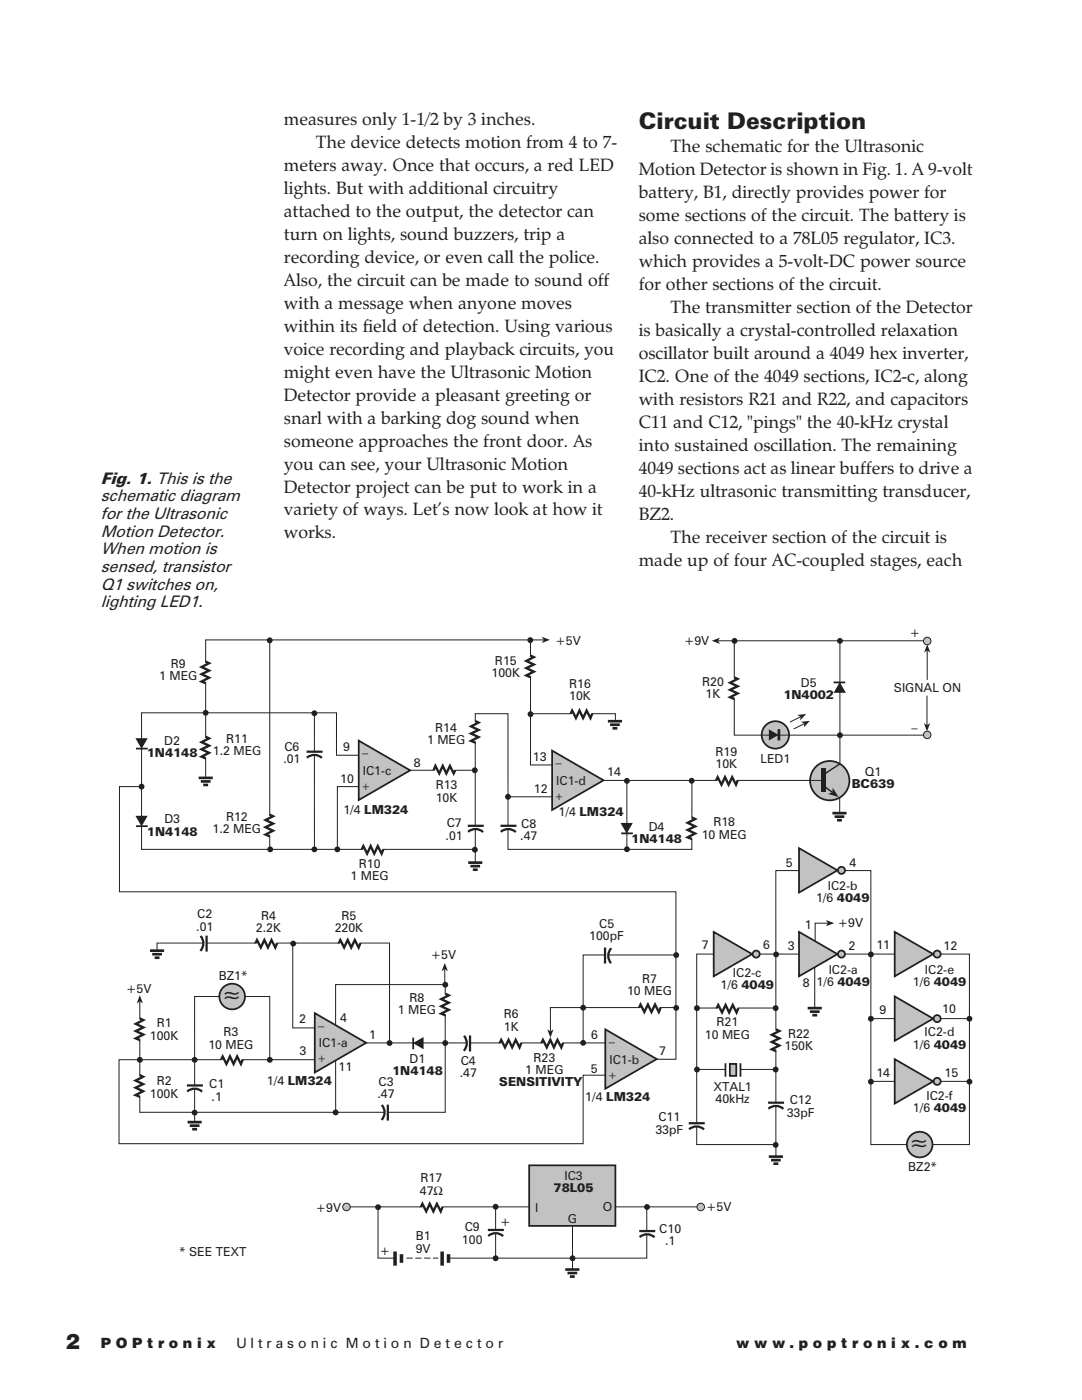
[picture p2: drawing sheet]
<svg xmlns="http://www.w3.org/2000/svg" width="216mm" height="279mm" viewBox="0 0 216 279" stroke-linecap="round" stroke-linejoin="round" font-family="sans-serif">
<path d="M41.2 188.2h36.5v19.9M129.1 246.2v4.9h-39.5" fill="none" stroke="#231f20" stroke-width=".2"/>
<g fill="#c1c2c4" stroke="#231f20" stroke-width=".35">
<circle cx="154.7" cy="146.7" r="2.73"/>
<circle cx="165.6" cy="155.8" r="3.9"/>
</g>
<path d="M105.9 127.8v24.9h4.2M105.9 142.4h16.9v1.4" fill="none" stroke="#231f20" stroke-width=".2"/>
<g fill="#231f20">
<circle cx="105.9" cy="142.5" r=".58"/>
<circle cx="105.8" cy="127.7" r=".58"/>
</g>
<path d="M71.8 157h-4.5v12.5M72.2 150.7h-5.1v-8.4h-38.9v27.2h66.7M81.1 153.7h13.7M101.4 159h8.9M119.4 155.8h44.8M125.1 155.8v13.7" fill="none" stroke="#231f20" stroke-width=".2"/>
<path d="M121.3 143.9h2.8M121.7 144.6h2M122.2 145.3h1M93.4 172.2h2.8M93.9 172.9h1.9M94.3 173.6h1" fill="none" stroke="#231f20" stroke-width=".53"/>
<g fill="#231f20">
<circle cx="94.7" cy="153.7" r=".58"/>
<circle cx="101.4" cy="159" r=".58"/>
<circle cx="125.1" cy="155.8" r=".58"/>
<circle cx="67.3" cy="169.5" r=".58"/>
<circle cx="62.7" cy="169.5" r=".58"/>
<circle cx="53.9" cy="169.5" r=".58"/>
<circle cx="62.7" cy="142.3" r=".58"/>
</g>
<path d="M53.8 127.8v41.9M108.5 127.7h-67.5v27.3" fill="none" stroke="#231f20" stroke-width=".2"/>
<path d="M108.1 127.1l1.6 .6-1.6 .6 .4-.6z" fill-rule="evenodd" fill="#231f20"/>
<g fill="#231f20">
<path d="M27 147.3h2.5l-1.3 2.1z"/>
<circle cx="53.8" cy="127.8" r=".58"/>
<circle cx="41" cy="142.3" r=".58"/>
</g>
<path d="M27.1 149.4h2.4" fill="none" stroke="#231f20" stroke-width=".35"/>
<circle cx="28.2" cy="157" r=".58" fill="#231f20"/>
<path d="M28.2 157h-4.4v21h111.1v33.4h-4.5" fill="none" stroke="#231f20" stroke-width=".2"/>
<path d="M27 162.8h2.5l-1.3 2.1z" fill="#231f20"/>
<path d="M27.1 164.9h2.4" fill="none" stroke="#231f20" stroke-width=".35"/>
<path d="M39.6 155.2h2.9M40.1 155.9h1.9M40.6 156.7h.9" fill="none" stroke="#231f20" stroke-width=".53"/>
<g fill="#231f20">
<path d="M123.8 164.2h2.5l-1.3 2.2z"/>
<circle cx="94.8" cy="169.6" r=".58"/>
<circle cx="125.1" cy="169.5" r=".58"/>
<circle cx="138" cy="155.8" r=".58"/>
</g>
<path d="M123.9 166.3h2.4" fill="none" stroke="#231f20" stroke-width=".35"/>
<path d="M167.6 136.1l1.2 2.2h-2.5z" fill="#231f20"/>
<path d="M166.3 136.2h2.4" fill="none" stroke="#231f20" stroke-width=".35"/>
<path d="M167.6 127.9v24.6M185 129.8v5.9" fill="none" stroke="#231f20" stroke-width=".2"/>
<path d="M185 128.6l.6 1.6-.6-.4-.6 .4z" fill-rule="evenodd" fill="#231f20"/>
<path d="M185 138.8v5.9" fill="none" stroke="#231f20" stroke-width=".2"/>
<path d="M184.4 144.3l.6 .4 .6-.4-.6 1.7z" fill-rule="evenodd" fill="#231f20"/>
<path d="M185 127.9h-38.5v18.8h38.4" fill="none" stroke="#231f20" stroke-width=".2"/>
<g fill="#231f20">
<circle cx="146.6" cy="127.9" r=".58"/>
<circle cx="167.6" cy="127.9" r=".58"/>
<circle cx="167.6" cy="146.7" r=".58"/>
</g>
<g fill="#c1c2c4" stroke="#231f20" stroke-width=".2">
<circle cx="185" cy="146.7" r=".75"/>
<circle cx="185" cy="127.9" r=".75"/>
</g>
<path d="M143.3 127.9h3.2" fill="none" stroke="#231f20" stroke-width=".2"/>
<path d="M142 127.9l1.7-.6-.4 .6 .4 .6z" fill-rule="evenodd" fill="#231f20"/>
<path d="M166.1 162.3h2.8M166.5 163h2M167 163.7h1M29.9 189.7h2.9M30.4 190.4h1.9M30.9 191.1h.9" fill="none" stroke="#231f20" stroke-width=".53"/>
<path d="M167.6 159.1v3.1" fill="none" stroke="#231f20" stroke-width=".2"/>
<circle cx="58.5" cy="188.3" r=".58" fill="#231f20"/>
<path d="M161.2 201.2h2.8M161.6 201.9h1.9M162.1 202.6h1M37.4 223.9h2.9M37.9 224.7h1.9M38.4 225.4h.9M153.4 230.8h2.8M153.8 231.5h2M154.3 232.2h1M112.8 253.4h2.8M113.2 254.1h2M113.7 254.8h1" fill="none" stroke="#231f20" stroke-width=".53"/>
<path d="M58.4 188.2v16.9h4.8M63.3 211.5h-39.5v16.7h92.6v-13.6h5.1M134.8 201.1h-25v4.7" fill="none" stroke="#231f20" stroke-width=".2"/>
<path d="M109.2 205.4l.6 .4 .6-.4-.6 1.7z" fill-rule="evenodd" fill="#231f20"/>
<path d="M162.6 192.4v8.8M165.2 184.2h-2.5v4.2M138.9 201.2h15.9M138.9 213.4h5.8M147.7 213.4h7" fill="none" stroke="#231f20" stroke-width=".2"/>
<path d="M164.8 183.6l1.6 .6-1.6 .7 .4-.7z" fill-rule="evenodd" fill="#231f20"/>
<path d="M173.7 215.8h19.7M173.8 203.3h19.5M69 240.9h70.7M75.4 240.9v10.2h3.2M114.2 244.2v9.1" fill="none" stroke="#231f20" stroke-width=".2"/>
<path d="M81.1 251.1h6.3" fill="none" stroke="#231f20" stroke-width=".2" stroke-dasharray="1.3 .5" stroke-linecap="butt"/>
<path d="M105.6 232.6h17.2v12.1h-17.2z" fill="#c1c2c4" stroke="#231f20" stroke-width=".35"/>
<path d="M88.7 193.4v3" fill="none" stroke="#231f20" stroke-width=".2"/>
<path d="M88.7 192.2l.7 1.6-.7-.4-.6 .4z" fill-rule="evenodd" fill="#231f20"/>
<path d="M144.8 212.2v2.7M147.8 212.2v2.7" fill="none" stroke="#231f20" stroke-width=".35"/>
<g fill="#c1c2c4" stroke="#231f20" stroke-width=".35">
<path d="M145.6 212.3h1.3v2.4h-1.3z"/>
<path d="M71.6 147.8l10.2 5.9-10.2 6z"/>
<path d="M110.2 149.8l10.2 5.9-10.2 6z"/>
<path d="M178.5 198.9l7.7 4.4-7.7 4.4z"/>
<path d="M178.5 211.4l7.7 4.4-7.7 4.4z"/>
<circle cx="187" cy="203.3" r=".71"/>
<circle cx="187" cy="215.8" r=".71"/>
</g>
<circle cx="139.8" cy="240.9" r=".75" fill="#c1c2c4" stroke="#231f20" stroke-width=".2"/>
<g fill="#231f20">
<circle cx="129.1" cy="240.9" r=".58"/>
<circle cx="114.2" cy="251.1" r=".58"/>
<circle cx="98.9" cy="251.1" r=".58"/>
<circle cx="98.9" cy="240.8" r=".58"/>
<circle cx="75.4" cy="240.9" r=".58"/>
</g>
<circle cx="69.1" cy="240.9" r=".75" fill="#c1c2c4" stroke="#231f20" stroke-width=".2"/>
<path d="M78.8 249.8v2.8M80.1 250.3v1.7M88.2 249.8v2.8M89.5 250.3v1.7" fill="none" stroke="#231f20" stroke-width=".71" stroke-linecap="butt"/>
<g fill="#231f20">
<path d="M82.4 208.2l2.1-1.2v2.4z"/>
<circle cx="116.4" cy="208.1" r=".58"/>
<circle cx="116.4" cy="201.1" r=".58"/>
<circle cx="77.7" cy="208.2" r=".58"/>
<circle cx="88.8" cy="208.2" r=".58"/>
<circle cx="88.8" cy="196.5" r=".58"/>
<circle cx="67" cy="222" r=".58"/>
<circle cx="53.8" cy="211.5" r=".58"/>
<circle cx="38.8" cy="211.5" r=".58"/>
<circle cx="38.8" cy="222.1" r=".58"/>
<circle cx="27.9" cy="211.5" r=".58"/>
</g>
<path d="M82.5 207.1v2.3" fill="none" stroke="#231f20" stroke-width=".35"/>
<g fill="#231f20">
<path d="M163.8 153.4h.9v4.7h-.9z"/>
<circle cx="134.9" cy="190.6" r=".58"/>
<circle cx="134.9" cy="201.1" r=".58"/>
<circle cx="139.1" cy="201.2" r=".58"/>
<circle cx="139.1" cy="213.5" r=".58"/>
<circle cx="154.8" cy="201.2" r=".58"/>
<circle cx="154.8" cy="213.5" r=".58"/>
<circle cx="154.9" cy="190.5" r=".58"/>
<circle cx="173.8" cy="190.5" r=".58"/>
<circle cx="173.8" cy="203.3" r=".58"/>
<circle cx="173.8" cy="215.9" r=".58"/>
<circle cx="154.8" cy="228.5" r=".58"/>
<circle cx="193.4" cy="203.3" r=".58"/>
<circle cx="193.4" cy="215.9" r=".58"/>
</g>
<path d="M164.6 157l1.5 1.1M167.6 152.4l-3.1 2.1" fill="none" stroke="#231f20" stroke-width=".28"/>
<path d="M166.1 157.2l1.2 1.9-2.1-.7 .9-.3z" fill-rule="evenodd" fill="#231f20"/>
<path d="M159.7 143.1l-2.1 1" fill="none" stroke="#231f20" stroke-width=".2"/>
<path d="M159.1 142.7l1.7-.2-1.1 1.3v-.7z" fill-rule="evenodd" fill="#231f20"/>
<path d="M160.5 144.4l-2.1 1.1" fill="none" stroke="#231f20" stroke-width=".2"/>
<path d="M159.8 144.1l1.8-.2-1.2 1.3 .1-.8z" fill-rule="evenodd" fill="#231f20"/>
<path d="M153.4 145.6l1.9 1.1-1.9 1.1z" fill="#231f20"/>
<path d="M155.4 145.5v2.3" fill="none" stroke="#231f20" stroke-width=".53"/>
<path d="M61.2 150h3.2M61.2 151.2a2.23 2.23 0 0 1 3 .1M93.3 164.8h3.2M93.4 166a2.23 2.23 0 0 1 3 0M99.9 164.8h3.2M99.9 166a2.23 2.23 0 0 1 3 0M120.7 189.1v3.2M122 189.2a2.23 2.23 0 0 0-.1 3M92.6 206.7a2.23 2.23 0 0 1-.1 3M93.8 206.7v3.1M76.2 220.5a2.23 2.23 0 0 1-.1 3M77.4 220.5v3.1" fill="none" stroke="#231f20" stroke-width=".45"/>
<path d="M62.7 142.2v7.7M62.7 150.7v18.8M138.1 155.8v13.7h-36.7v-4.1M94.8 164.7v-22.3h6.6v22.3M94.8 165.5v6.5M27.9 199.8v22.2h48.8M120.7 190.6h-4.3v17.5M121.4 190.6h13.5M72.1 208.1h21.1M93.8 208.1h27.6" fill="none" stroke="#231f20" stroke-width=".2"/>
<path d="M27.9 198.6l.6 1.7-.6-.5-.6 .5z" fill-rule="evenodd" fill="#231f20"/>
<path d="M38.8 217.3v6.7M53.8 211.6v-12.7h-15v17.7M67 222v-25.5h21.8v25.5h-11.4" fill="none" stroke="#231f20" stroke-width=".2"/>
<path d="M37.3 216.6h3.2M37.3 217.8a2.23 2.23 0 0 1 3 .1" fill="none" stroke="#231f20" stroke-width=".45"/>
<g fill="#c1c2c4" stroke="#231f20" stroke-width=".35">
<path d="M62.8 202.2l10.3 5.9-10.3 5.9z"/>
<path d="M120.8 205.4l10.2 6-10.2 5.9z"/>
<circle cx="46.3" cy="198.9" r="2.56"/>
</g>
<path d="M137.4 224.2h3.2M137.5 225.4a2.23 2.23 0 0 1 3 0M153.3 220.1h3.2M153.3 221.3a2.23 2.23 0 0 1 3 0" fill="none" stroke="#231f20" stroke-width=".45"/>
<path d="M139 224.9v3.5h15.7M154.8 220.8v10.1M154.8 220v-46.3h19v54.7h19.6v-38h-54.4v33.7" fill="none" stroke="#231f20" stroke-width=".2"/>
<g fill="#c1c2c4" stroke="#231f20" stroke-width=".35">
<path d="M159.4 186l7.7 4.4-7.7 4.4z"/>
<path d="M178.5 186l7.7 4.4-7.7 4.4z"/>
<path d="M142.4 186l7.7 4.4-7.7 4.4z"/>
<path d="M159.4 169.3l7.7 4.4-7.7 4.4z"/>
<circle cx="183.5" cy="228.4" r="2.56"/>
<circle cx="167.9" cy="190.4" r=".71"/>
<circle cx="187" cy="190.4" r=".71"/>
<circle cx="150.9" cy="190.4" r=".71"/>
<circle cx="167.9" cy="173.7" r=".71"/>
</g>
<path d="M40 186.8a2.23 2.23 0 0 1 0 3M41.2 186.7v3.2M97.4 245.5h3.1M97.4 246.7a2.23 2.23 0 0 1 3 0M127.6 245.7h3.1M127.6 246.9a2.23 2.23 0 0 1 3 0" fill="none" stroke="#231f20" stroke-width=".45"/>
<path d="M40.6 188.2h-9.3v1.4M98.9 240.9v4.5M98.9 246.1v5M129.1 240.9v4.8" fill="none" stroke="#231f20" stroke-width=".2"/>
<path d="M40.5 132.1l1 .4v3.8l-1-.4z" fill="#fff"/>
<path d="M39.7 133.1l1.5-.7-.1-.1v-.5l1.2 .6-1.5 .7 1.5 .7-1.5 .7 1.5 .7-1.5 .8 .3 .1v.5l-1.5-.6 1.6-.7-1.5-.8 1.5-.7z" fill="#231f20"/>
<path d="M40.5 147.1l1 .4v3.8l-1-.4z" fill="#fff"/>
<path d="M39.7 148.1l1.5-.7-.1-.1v-.5l1.2 .5-1.5 .8 1.5 .7-1.5 .7 1.5 .7-1.5 .8 .3 .1v.5l-1.5-.6 1.6-.7-1.5-.8 1.5-.7z" fill="#231f20"/>
<path d="M53.3 162.6l1 .4v3.9l-1-.5z" fill="#fff"/>
<path d="M52.4 163.7l1.6-.8-.2-.1v-.5l1.2 .6-1.5 .8 1.5 .7-1.5 .7 1.5 .7-1.4 .7 .3 .2v.5l-1.5-.6 1.5-.8-1.5-.7 1.5-.7z" fill="#231f20"/>
<path d="M72.6 169.1h3.9l-.5 1h-3.8z" fill="#fff"/>
<path d="M72.5 168.3l.7 1.5 .8-1.5 .7 1.5 .7-1.5 .7 1.5 .2-.3h.4l-.5 1.4-.8-1.5-.7 1.5-.7-1.5-.7 1.5-.8-1.5-.1 .1h-.5z" fill="#231f20"/>
<path d="M87 153.2h3.8l-.4 .9h-3.8z" fill="#fff"/>
<path d="M86.9 152.3l.7 1.5 .7-1.5 .8 1.5 .7-1.5 .7 1.5 .1-.1h.5l-.6 1.2-.7-1.5-.7 1.5-.8-1.5-.6 1.5-.8-1.5-.1 .3h-.5z" fill="#231f20"/>
<path d="M94.3 143.9l1 .5v3.8l-1-.5z" fill="#fff"/>
<path d="M93.5 145l1.5-.8-.2-.1v-.5l1.2 .6-1.5 .8 1.5 .7-1.5 .7 1.5 .7-1.4 .7 .3 .2v.5l-1.5-.6 1.6-.8-1.6-.7 1.5-.7z" fill="#231f20"/>
<path d="M105.3 130.9l1 .4v3.8l-1-.4z" fill="#fff"/>
<path d="M104.5 131.9l1.5-.7-.1-.1v-.5l1.2 .5-1.5 .8 1.5 .7-1.5 .7 1.5 .7-1.5 .8 .3 .1v.5l-1.5-.6 1.6-.7-1.5-.8 1.5-.7z" fill="#231f20"/>
<path d="M114.3 142h3.8l-.4 1h-3.8z" fill="#fff"/>
<path d="M114.2 141.3l.7 1.5 .7-1.6 .7 1.6 .7-1.5 .8 1.4 .1-.3h.5l-.6 1.5-.7-1.6-.8 1.6-.7-1.5-.7 1.4-.7-1.5-.1 .2h-.5z" fill="#231f20"/>
<path d="M137.5 163.2l1 .4v3.8l-1-.4z" fill="#fff"/>
<path d="M136.7 164.2l1.5-.7-.2-.1v-.5l1.2 .5-1.5 .8 1.6 .7-1.5 .7 1.4 .7-1.4 .8 .3 .1v.5l-1.5-.6 1.6-.7-1.5-.8 1.5-.7z" fill="#231f20"/>
<path d="M143.4 155.3h3.8l-.5 1h-3.8z" fill="#fff"/>
<path d="M143.2 154.6l.8 1.5 .7-1.6 .7 1.6 .7-1.5 .7 1.4 .2-.3h.5l-.6 1.5-.8-1.6-.7 1.5-.7-1.4-.7 1.4-.8-1.5-.1 .2h-.5z" fill="#231f20"/>
<path d="M146 135.2l1 .4v3.9l-1-.5z" fill="#fff"/>
<path d="M145.1 136.3l1.6-.8-.2-.1v-.5l1.2 .6-1.5 .7 1.5 .8-1.5 .7 1.5 .7-1.5 .7 .3 .2v.5l-1.4-.6 1.5-.8-1.5-.7 1.5-.7z" fill="#231f20"/>
<path d="M154.3 205.5l1 .4v3.8l-1-.4z" fill="#fff"/>
<path d="M153.5 206.5l1.5-.7-.2-.1v-.5l1.2 .6-1.5 .7 1.6 .7-1.5 .7 1.4 .7-1.4 .8 .3 .1v.5l-1.5-.6 1.6-.7-1.5-.8 1.5-.7z" fill="#231f20"/>
<path d="M143.5 200.8h3.8l-.5 1h-3.8z" fill="#fff"/>
<path d="M143.3 200l.8 1.5 .7-1.5 .7 1.5 .7-1.5 .7 1.5 .2-.3h.5l-.6 1.4-.8-1.5-.7 1.5-.7-1.5-.7 1.5-.8-1.5v.1h-.6z" fill="#231f20"/>
<path d="M128 200.7h3.8l-.5 1h-3.8z" fill="#fff"/>
<path d="M127.8 199.9l.8 1.5 .7-1.5 .7 1.5 .7-1.5 .7 1.5 .2-.3h.5l-.6 1.5-.8-1.6-.7 1.5-.7-1.5-.7 1.5-.8-1.5v.1h-.6z" fill="#231f20"/>
<path d="M100.2 207.7h3.8l-.5 1h-3.8z" fill="#fff"/>
<path d="M100 207l.8 1.5 .7-1.5 .7 1.5 .7-1.5 .7 1.5 .2-.3h.5l-.6 1.4-.8-1.5-.7 1.5-.7-1.5-.7 1.5-.8-1.5-.1 .1h-.5z" fill="#231f20"/>
<path d="M108.5 207.7h3.8l-.4 1h-3.8z" fill="#fff"/>
<path d="M108.3 207l.8 1.5 .7-1.5 .7 1.5 .7-1.5 .8 1.5 .1-.3h.5l-.6 1.4-.8-1.5-.7 1.5-.7-1.5-.7 1.5-.8-1.5v.1h-.5z" fill="#231f20"/>
<path d="M88.3 198.4l1 .4v3.8l-1-.4z" fill="#fff"/>
<path d="M87.5 199.4l1.5-.8h-.1v-.5l1.2 .5-1.5 .8 1.5 .7-1.5 .7 1.5 .7-1.5 .8 .3 .1v.5l-1.4-.6 1.5-.8-1.5-.7 1.5-.7z" fill="#231f20"/>
<path d="M84.4 240.5h3.9l-.5 1h-3.8z" fill="#fff"/>
<path d="M84.3 239.7l.7 1.5 .8-1.5 .7 1.5 .7-1.5 .7 1.5 .2-.3h.4l-.5 1.4-.8-1.5-.7 1.5-.7-1.5-.7 1.5-.8-1.5-.1 .1h-.5z" fill="#231f20"/>
<path d="M27.4 214.6l.9 .4v3.9l-.9-.5z" fill="#fff"/>
<path d="M26.5 215.7l1.5-.8-.1-.1v-.5l1.2 .6-1.5 .7 1.5 .8-1.5 .7 1.5 .7-1.5 .7 .3 .2v.4l-1.4-.5 1.5-.8-1.5-.7 1.5-.7z" fill="#231f20"/>
<path d="M27.4 203.3l1 .4v3.9l-1-.5z" fill="#fff"/>
<path d="M26.6 204.3l1.5-.7-.2-.1v-.5l1.2 .6-1.5 .7 1.6 .7-1.6 .8 1.5 .7-1.4 .7 .3 .1v.5l-1.5-.5 1.6-.8-1.5-.7 1.4-.8z" fill="#231f20"/>
<path d="M44.6 211.1h3.8l-.5 .9h-3.8z" fill="#fff"/>
<path d="M44.4 210.3l.8 1.5 .7-1.5 .7 1.5 .7-1.5 .7 1.5 .2-.3h.5l-.6 1.4-.8-1.5-.7 1.5-.7-1.5-.7 1.5-.8-1.5v.1h-.5z" fill="#231f20"/>
<path d="M51.4 187.8h3.9l-.5 1h-3.8z" fill="#fff"/>
<path d="M51.3 187.1l.7 1.5 .7-1.6 .8 1.6 .7-1.5 .7 1.4 .2-.3h.4l-.5 1.5-.8-1.6-.7 1.5-.8-1.4-.7 1.4-.7-1.5-.1 .2h-.5z" fill="#231f20"/>
<path d="M68.1 187.8h3.8l-.5 1h-3.8z" fill="#fff"/>
<path d="M67.9 187.1l.8 1.5 .7-1.6 .7 1.6 .7-1.5 .7 1.4 .2-.3h.5l-.6 1.5-.8-1.6-.7 1.5-.7-1.4-.7 1.4-.8-1.5-.1 .2h-.5z" fill="#231f20"/>
<g font-size="5.6" fill="#231f20">
<text x="44.7" y="200.2">≈</text>
<text x="181.9" y="229.7">≈</text>
</g>
<text font-size="4.6" fill="#231f20" x="127.5" y="25.8">Circuit Description</text>
<text font-size="4.2" fill="#231f20" x="13.1" y="269.2">2</text>
<g font-size="3.5" fill="#231f20">
<text x="56.7" y="24.9">measures only 1-1/2 by 3 inches.</text>
<text x="63" y="29.5">The device detects motion from 4 to 7-</text>
<text x="56.7" y="34.1">meters away. Once that occurs, a red LED</text>
<text x="127.5" y="34.9">Motion Detector is shown in Fig. 1. A 9-volt</text>
<text x="133.8" y="30.3">The schematic for the Ultrasonic</text>
<text x="56.7" y="38.7">lights. But with additional circuitry</text>
<text x="127.5" y="39.5">battery, B1, directly provides power for</text>
<text x="56.7" y="43.3">attached to the output, the detector can</text>
<text x="56.7" y="47.8">turn on lights, sound buzzers, trip a</text>
<text x="127.5" y="44.1">some sections of the circuit. The battery is</text>
<text x="56.7" y="52.4">recording device, or even call the police.</text>
<text x="127.5" y="48.7">also connected to a 78L05 regulator, IC3.</text>
<text x="127.5" y="53.3">which provides a 5-volt-DC power source</text>
<text x="56.7" y="57">Also, the circuit can be made to sound off</text>
<text x="127.5" y="57.9">for other sections of the circuit.</text>
<text x="56.7" y="61.6">with a message when anyone moves</text>
<text x="133.8" y="62.4">The transmitter section of the Detector</text>
<text x="56.7" y="66.2">within its field of detection. Using various</text>
<text x="56.7" y="70.8">voice recording and playback circuits, you</text>
<text x="127.5" y="67">is basically a crystal-controlled relaxation</text>
<text x="127.5" y="71.6">oscillator built around a 4049 hex inverter,</text>
<text x="56.7" y="75.4">might even have the Ultrasonic Motion</text>
<text x="127.5" y="76.2">IC2. One of the 4049 sections, IC2-c, along</text>
<text x="56.7" y="79.9">Detector provide a pleasant greeting or</text>
<text x="127.5" y="80.8">with resistors R21 and R22, and capacitors</text>
<text x="56.7" y="84.5">snarl with a barking dog sound when</text>
<text x="56.7" y="89.1">someone approaches the front door. As</text>
<text x="127.5" y="85.4">C11 and C12, &quot;pings&quot; the 40-kHz crystal</text>
<text x="127.5" y="90">into sustained oscillation. The remaining</text>
<text x="56.7" y="93.7">you can see, your Ultrasonic Motion</text>
<text x="127.5" y="94.5">4049 sections act as linear buffers to drive a</text>
<text x="56.7" y="98.3">Detector project can be put to work in a</text>
<text x="127.5" y="99.1">40-kHz ultrasonic transmitting transducer,</text>
<text x="56.7" y="102.9">variety of ways. Let's now look at how it</text>
<text x="56.7" y="107.5">works.</text>
<text x="127.5" y="103.7">BZ2.</text>
<text x="127.5" y="112.9">made up of four AC-coupled stages, each</text>
<text x="133.8" y="108.3">The receiver section of the circuit is</text>
</g>
<g font-size="3.2" fill="#231f20">
<text x="20.1" y="96.5">Fig. 1. This is the</text>
<text x="20.1" y="100.1">schematic diagram</text>
<text x="20.1" y="103.6">for the Ultrasonic</text>
<text x="20.1" y="107.1">Motion Detector.</text>
<text x="20.1" y="110.6">When motion is</text>
<text x="20.1" y="114.2">sensed, transistor</text>
<text x="20.1" y="117.7">Q1 switches on,</text>
<text x="20.1" y="121.2">lighting LED1.</text>
</g>
<g font-size="2.8" fill="#231f20">
<text x="20.1" y="269.1">P O P t r o n i x</text>
<text x="47.2" y="269.1">U l t r a s o n i c M o t i o n D e t e c t o r</text>
<text x="146.9" y="269.1">w w w . p o p t r o n i x . c o m</text>
</g>
<g font-size="2.5" fill="#231f20">
<text x="110.9" y="128.8">+5V</text>
<text x="136.5" y="128.7">+9V</text>
<text x="181.6" y="127.2">+</text>
<text x="31.8" y="135.7">1 MEG</text>
<text x="34.1" y="133.3">R9</text>
<text x="98.1" y="135.1">100K</text>
<text x="98.8" y="132.6">R15</text>
<text x="113.6" y="137.3">R16</text>
<text x="140.1" y="136.9">R20</text>
<text x="159.8" y="137">D5</text>
<text x="113.6" y="139.8">10K</text>
<text x="140.8" y="139.3">1K</text>
<text x="156.3" y="139.5">1N4002</text>
<text x="178.4" y="138">SIGNAL ON</text>
<text x="32.8" y="148.7">D2</text>
<text x="45.1" y="148.2">R11</text>
<text x="56.8" y="149.8">C6</text>
<text x="68.5" y="149.9">9</text>
<text x="85.2" y="148.5">1 MEG</text>
<text x="86.9" y="146">R14</text>
<text x="181.9" y="146">–</text>
<text x="29.3" y="151.2">1N4148</text>
<text x="42.5" y="150.7">1.2 MEG</text>
<text x="56.5" y="152.3">.01</text>
<text x="72.3" y="151.1">–</text>
<text x="72.4" y="154.7">IC1-c</text>
<text x="82.6" y="153.1">8</text>
<text x="106.4" y="151.9">13</text>
<text x="110.8" y="153.1">–</text>
<text x="121.2" y="155">14</text>
<text x="142.8" y="150.8">R19</text>
<text x="142.8" y="153.3">10K</text>
<text x="151.8" y="152.2">LED1</text>
<text x="172.6" y="154.8">Q1</text>
<text x="67.9" y="156.3">10</text>
<text x="86.9" y="157.5">R13</text>
<text x="86.9" y="160">10K</text>
<text x="106.5" y="158.3">12</text>
<text x="111" y="156.7">IC1-d</text>
<text x="170" y="157.2">BC639</text>
<text x="29.3" y="166.8">1N4148</text>
<text x="32.8" y="164.3">D3</text>
<text x="42.4" y="166.3">1.2 MEG</text>
<text x="45.1" y="163.9">R12</text>
<text x="68.5" y="162.4">1/4 LM324</text>
<text x="88.9" y="167.6">.01</text>
<text x="89.1" y="165.1">C7</text>
<text x="103.8" y="167.7">.47</text>
<text x="104" y="165.2">C8</text>
<text x="111.5" y="162.9">1/4 LM324</text>
<text x="129.5" y="165.8">D4</text>
<text x="140" y="167.4">10 MEG</text>
<text x="142.3" y="164.9">R18</text>
<text x="71.6" y="173.2">R10</text>
<text x="126" y="168.3">1N4148</text>
<text x="156.8" y="173">5</text>
<text x="169.5" y="173.1">4</text>
<text x="70" y="175.7">1 MEG</text>
<text x="165.2" y="177.5">IC2-b</text>
<text x="39.2" y="185.7">.01</text>
<text x="39.4" y="183.3">C2</text>
<text x="52.1" y="183.6">R4</text>
<text x="68.2" y="183.6">R5</text>
<text x="119.6" y="185.2">C5</text>
<text x="160.6" y="185.5">1</text>
<text x="162.8" y="180">1/6 4049</text>
<text x="167.2" y="184.9">+9V</text>
<text x="51.1" y="186.1">2.2K</text>
<text x="66.8" y="186.1">220K</text>
<text x="86" y="191.3">+5V</text>
<text x="117.6" y="187.7">100pF</text>
<text x="140" y="189.4">7</text>
<text x="152.3" y="189.4">6</text>
<text x="157.2" y="189.6">3</text>
<text x="169.3" y="189.6">2</text>
<text x="174.9" y="189.4">11</text>
<text x="188.3" y="189.5">12</text>
<text x="43.7" y="195.6">BZ1*</text>
<text x="128.1" y="196.1">R7</text>
<text x="143.8" y="197.5">1/6 4049</text>
<text x="146.2" y="195">IC2-c</text>
<text x="160.2" y="197">8</text>
<text x="162.9" y="196.8">1/6 4049</text>
<text x="165.4" y="194.3">IC2-a</text>
<text x="182.2" y="196.8">1/6 4049</text>
<text x="184.6" y="194.4">IC2-e</text>
<text x="25.2" y="198.2">+5V</text>
<text x="67.9" y="203.9">4</text>
<text x="79.4" y="202.4">1 MEG</text>
<text x="81.7" y="199.9">R8</text>
<text x="100.5" y="203.2">R6</text>
<text x="125.1" y="198.6">10 MEG</text>
<text x="175.5" y="202.4">9</text>
<text x="188" y="202.2">10</text>
<text x="29.9" y="207.5">100K</text>
<text x="31.3" y="205.1">R1</text>
<text x="41.6" y="209.3">10 MEG</text>
<text x="44.6" y="206.8">R3</text>
<text x="59.7" y="204.2">2</text>
<text x="63.5" y="205.5">–</text>
<text x="63.6" y="209">IC1-a</text>
<text x="73.7" y="207.3">1</text>
<text x="100.5" y="205.7">1K</text>
<text x="118" y="207.3">6</text>
<text x="121.5" y="208.8">–</text>
<text x="140.6" y="207.3">10 MEG</text>
<text x="143" y="204.8">R21</text>
<text x="156.6" y="209.6">150K</text>
<text x="157.2" y="207.2">R22</text>
<text x="182.2" y="209.3">1/6 4049</text>
<text x="184.5" y="206.8">IC2-d</text>
<text x="59.8" y="210.6">3</text>
<text x="67.5" y="213.7">11</text>
<text x="78.3" y="214.6">1N4148</text>
<text x="81.7" y="212.1">D1</text>
<text x="91.7" y="215">.47</text>
<text x="91.9" y="212.6">C4</text>
<text x="104.8" y="214.3">1 MEG</text>
<text x="106.5" y="211.9">R23</text>
<text x="117.9" y="214">5</text>
<text x="121.6" y="212.3">IC1-b</text>
<text x="131.6" y="210.6">7</text>
<text x="174.9" y="214.8">14</text>
<text x="188.5" y="214.8">15</text>
<text x="29.9" y="219.1">100K</text>
<text x="31.3" y="216.6">R2</text>
<text x="41.7" y="217.2">C1</text>
<text x="42.2" y="219.7">.1</text>
<text x="53.3" y="216.5">1/4 LM324</text>
<text x="75.3" y="219.2">.47</text>
<text x="75.5" y="216.7">C3</text>
<text x="99.6" y="216.8">SENSITIVITY</text>
<text x="116.8" y="219.7">1/4 LM324</text>
<text x="142.4" y="217.7">XTAL1</text>
<text x="142.8" y="220.1">40kHz</text>
<text x="157.6" y="220.4">C12</text>
<text x="182.2" y="222">1/6 4049</text>
<text x="184.9" y="219.5">IC2-f</text>
<text x="130.8" y="226.2">33pF</text>
<text x="131.4" y="223.8">C11</text>
<text x="157" y="222.9">33pF</text>
<text x="181.2" y="233.7">BZ2*</text>
<text x="83.8" y="238.4">47Ω</text>
<text x="83.9" y="235.9">R17</text>
<text x="110.5" y="237.9">78L05</text>
<text x="112.6" y="235.5">IC3</text>
<text x="63" y="241.9">+9V</text>
<text x="92.7" y="245.7">C9</text>
<text x="99.8" y="244.7">+</text>
<text x="106.8" y="241.9">I</text>
<text x="113.3" y="244.1">G</text>
<text x="120.3" y="241.7">O</text>
<text x="140.9" y="241.7">+5V</text>
<text x="35.7" y="250.6">* SEE TEXT</text>
<text x="75.8" y="250.4">+</text>
<text x="83" y="250">9V</text>
<text x="83" y="247.6">B1</text>
<text x="92.2" y="248.2">100</text>
<text x="131.6" y="246.1">C10</text>
<text x="132.7" y="248.5">.1</text>
</g>
<g font-size="2.1" fill="#231f20">
<text x="72.1" y="157.7">+</text>
<text x="110.7" y="159.6">+</text>
<text x="63.4" y="212">+</text>
<text x="121.3" y="215.3">+</text>
</g>
</svg>
